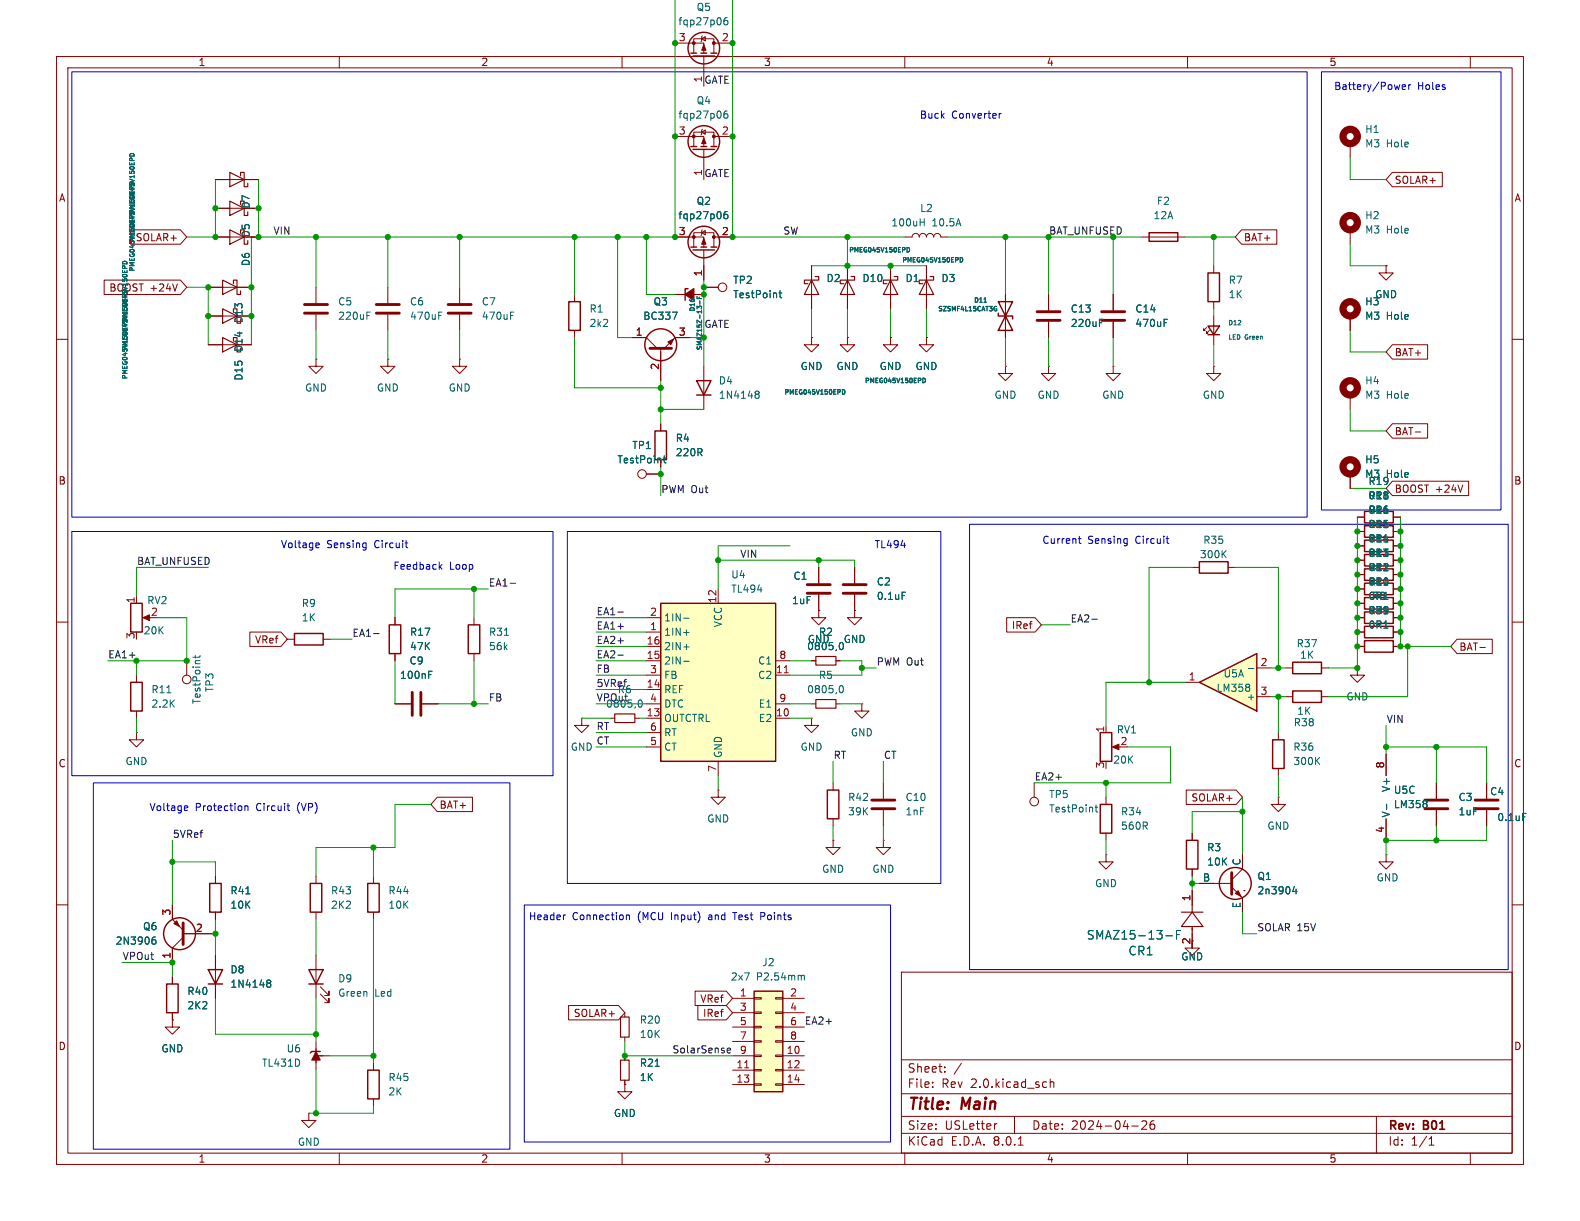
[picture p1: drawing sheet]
<svg xmlns="http://www.w3.org/2000/svg" width="279mm" height="216mm" viewBox="0 0 279 216" stroke-linecap="round" stroke-linejoin="round" font-family="sans-serif">
<g fill="none" stroke="#840000" stroke-width=".18">
<path d="M10 10h259.4v195.9h-259.4zM12 12h255.4v191.9h-255.4zM60 10v2M110 10v2M160 10v2M210 10v2M260 10v2M238.8 25.4v2.5M10 60h2M201.9 41.9h7.6M238.8 40.6v2.6M238.8 55.9v2.5"/>
<path d="M245.1 47v1.3h1.3l-1.3 1.2-1.3-1.2h1.3M245.1 47h.1M267.4 60h2M238.8 69.9v2.5M238.8 83.8v2.6M240 99.1h1.3M240 96.5h1.3M246.4 99.1h1.2M246.4 96.5h1.2M10 110h2M24.1 105.4v1.3M25.7 109.2h1"/>
<path d="M50.8 113h1.3M57.1 113h1.3M143.5 116.8h.8M144.8 108v1.2h1.2l-1.2 1.3-1.3-1.3h1.3M144.8 108h.1M144.8 100.3v2.8M144.8 105.2v2.8M147.8 116.8h.8M240 118.1v1.3h1.3l-1.3 1.3-1.2-1.3h1.2M240 118.1h.1M240 111.8h1.3M240 114.3h1.3"/>
<path d="M246.4 111.8h1.2M246.4 114.3h1.2M267.4 110h2M69.8 124.5h2.8M74.7 124.5h2.8M102.9 127v1.3h1.2l-1.2 1.2-1.3-1.2h1.3M102.9 127h.1M107.9 127h.8M112.3 127h.7M127 139.7v1.3h1.3l-1.3 1.2-1.3-1.2h1.3M127 139.7h.1M143.5 127v1.3h1.3l-1.3 1.2-1.3-1.2h1.3"/>
<path d="M143.5 127h.1M143.5 124.5h.8M147.3 138.4v1.3M147.8 124.5h.8M254 138.4v2.8M262.9 138.4v2.8M10 160h2M147.3 148.6v1.3h1.3l-1.3 1.2-1.3-1.2h1.3M147.3 148.6h.1M147.3 144.8v1.3M254 143.3v2.8M262.9 143.3v2.8"/>
<path d="M267.4 160h2M159.4 171.9h108v32h-108zM159.4 197.4h108M159.4 193.4h108M159.4 187.4h108M164.9 192.1v.2M164.9 191.4v.1M167.1 189.4v.2M167.1 188.7v.1M170 188l-1.3 1.9M176.3 198.7l-.3 .1M179.4 197.4v3"/>
<path d="M185.7 190.8v1.5M185.7 191.4l.2-.1 .4 .1 .1 .9M200.1 199.1h1.2M201.9 198.3l.6-.1 .2 .1 .1 .3-.9 1.1h.9M204.1 198.2a.59 .59 0 0 0-.7 .6v.6l.1 .2 .4 .1 .2-.2 .1-.5-.1-.2h-.5l-.2 .2M243.4 197.4v6.5M60 203.9v2M110 203.9v2M159.4 200.4h108M160 203.9v2M180.1 202.5h.8M210 203.9v2"/>
<path d="M252.7 202.5h.9M252.7 201.4l.4-.4v1.5M260 203.9v2"/>
</g>
<path d="M203.2 41.1h5.1v1.6h-5.1zM241.3 98h5.1v2.1h-5.1zM241.3 95.5h5.1v2h-5.1zM23.1 106.7h2v5.1h-2zM52.1 112h5v2h-5zM241.3 110.7h5.1v2.1h-5.1zM241.3 113.3h5.1v2h-5.1zM146.3 139.7h2v5.1h-2z" fill="none" stroke="#840000" stroke-width=".25"/>
<path d="M25.3 109.2l1.1-.5v1z" fill="#840000" stroke="#840000" stroke-width=".18"/>
<path d="M142.7 104.9h4.1M142.7 103.4h4.1M72.9 122.4v4.1M74.4 122.4v4.1M252 143h4M252 141.5h4M260.9 143h4M260.9 141.5h4" fill="none" stroke="#840000" stroke-width=".51"/>
<path d="M75.8 119.3h.4M75.8 118.7h.6M148.6 113.7h-.1M149.1 114.4l-.1 .4-.3 .1-.2-.1M244.7 111.1h.7M113 123.9l.2-.1a.68 .68 0 0 1 .4 .6 .68 .68 0 0 1-.4 .6l-.2-.1M148.5 121.4l.2-.2a.68 .68 0 0 1 .5 .7 .68 .68 0 0 1-.5 .6l-.2-.1M269.3 143.8h.6" fill="none" stroke="#006464" stroke-width=".18"/>
<g fill="none" stroke="#840000" stroke-width="1.3">
<circle cx="238.8" cy="24.1" r="1.27"/>
<circle cx="238.8" cy="39.4" r="1.27"/>
<circle cx="238.8" cy="54.6" r="1.27"/>
<circle cx="238.8" cy="68.6" r="1.27"/>
<circle cx="238.8" cy="82.5" r="1.27"/>
</g>
<path d="M144.3 116.1h3.5v1.5h-3.5zM108.7 126.2h3.6v1.6h-3.6zM144.3 123.7h3.5v1.5h-3.5z" fill="none" stroke="#840000" stroke-width=".2"/>
<path d="M116.8 106.7h20.4v27.9h-20.4z" fill="#ffffc2"/>
<g fill="none" stroke="#840000" stroke-width=".25">
<path d="M176.5 55.4v.5h2.6v.5M176.5 53.3h2.6l-2.6 5.1h2.6zM213.6 48.3h2v5h-2zM213.6 57.7h2l-1 1.5zM213.6 59.2h2M68.8 110.5h2.1v5.1h-2.1zM82.8 110.5h2v5.1h-2zM116.8 106.7h20.4v27.9h-20.4zM54.9 156.2h2v5.1h-2zM65 156.2h2.1v5.1h-2.1zM36.8 171.5h2.6l-1.3 2.5zM36.8 174h2.6"/>
<path d="M54.6 171.5h2.5l-1.2 2.5zM54.6 174h2.5M56.6 185.9h-1.5l-.2 .3M65 189.2h2.1v5.1h-2.1z"/>
</g>
<g fill="none" stroke="#840000" stroke-width=".18">
<path d="M160 41.9h1.3a.64 .64 0 0 1 .6-.6 .64 .64 0 0 1 .7 .6 .64 .64 0 0 1 .6-.6 .64 .64 0 0 1 .6 .6 .64 .64 0 0 1 .7-.6 .64 .64 0 0 1 .6 .6 .64 .64 0 0 1 .6-.6 .64 .64 0 0 1 .7 .6h1.2M163.8 47v7.6M177.8 52.1v7.6M185.4 52.1v2.8M185.4 56.9v2.8M196.8 52.1v2.8M196.8 56.9v2.8M213.4 57.9l-.5 .5v-.2v.2h.2M213.9 58.4l-.5 .5v-.2v.2h.2M214.6 47v1.3M214.6 53.3v1.3M214.6 55.9v5.1"/>
<path d="M69.8 109.2v1.3M69.8 115.6v1.2M83.8 109.2v1.3M83.8 115.6v1.2M114.3 111.8h2.5M114.3 119.4h2.5M114.3 116.8h2.5M114.3 114.3h2.5M114.3 109.2h2.5M127 104.1v2.6M137.2 119.4h2.5M137.2 116.8h2.5"/>
<path d="M114.3 127h2.5M114.3 121.9h2.5M114.3 124.5h2.5M114.3 132.1h2.5M114.3 129.5h2.5M127 134.6v2.6M137.2 127h2.5M137.2 124.5h2.5M55.9 154.9v1.3M66 154.9v1.3M210.8 157.5v2.5M245.1 151.1v1.3h1.3l-1.3 1.3-1.3-1.3h1.3"/>
<path d="M245.1 151.1h.1M38.1 168.9v7.6M55.9 161.3v1.3M55.9 168.9v7.6M56.6 175.8l1.6 1.5v-.8v.8h-.8M56.6 174.5l1.6 1.5v-.7v.7h-.8M66 161.3v1.3M210.8 165.1v2.5h-1.3l1.3 1.3 1.3-1.3h-1.3v-1.2M54.6 196.9v1.2h1.3l-1.3 1.3-1.3-1.3h1.3M54.6 196.9h.1M55.9 185.4v2.6M55.9 186.7h2.5"/>
<path d="M55.9 184.2v5M66 188v1.2M66 194.3v1.3"/>
</g>
<g fill="none" stroke="#006464" stroke-width=".18">
<path d="M162.7 39.3h.7M163.4 38.7v1.2M169.8 45.5a.4 .4 0 0 1 .5 .4 .4 .4 0 0 1-.5 .4M174 53.4h.5M176 54.2h.2M176.1 54.6h.2v.3l-.3 .1M194.4 57.1h.4M194.4 56.5h.6M205.9 57.1h.4M205.9 56.5h.6M89.2 112.3h.7M120.9 111.9h1"/>
<path d="M120.9 116.9h1M120.9 114.4h1M120.9 109.3h1M47.3 173.8h.1M47.3 173.4l.3-.1 .2 .1 .1 .2-.3 .2M47.4 173.8h.2M47.4 173.8l-.1 .1M47.6 173.8l.3 .3-.1 .3-.2 .2-.3-.1M206.2 165.5h1.1M208.1 165.3h.5M208.8 164.5h-.7v1.6"/>
</g>
<path d="M138.7 119h.7" fill="none" stroke="#a90000" stroke-width=".18"/>
<path d="M55.9 185.9l.7 1.6h-1.5z" fill="#840000" stroke="#840000" stroke-width=".18"/>
<path d="M183.4 56.6h4.1M183.4 55.1h4.1M194.8 56.6h4.1M194.8 55.1h4.1" fill="none" stroke="#840000" stroke-width=".51"/>
<path d="M163.8 49.5l1.3 2.6h-2.5zM164.5 48.9h.6v.6h-2.5v.7h.6M208.9 161.3h3.8M210.8 160v1.3M210.8 163.8v1.3M210.8 161.3l1.9 2.5h-3.8z" fill="none" stroke="#840000" stroke-width=".2"/>
<path d="M212.1 120.7l10.1-5.1v10.1z" fill="#ffffc2"/>
<g fill="none" stroke="#840000" stroke-width=".25">
<path d="M122.2 9.4h1M122.6 9.9h3.8M124 9.4h1M125.7 9.4h1M122.2 25.9h1M122.6 26.4h3.8M124 25.9h1M125.7 25.9h1M122.2 43.7h1M122.6 44.2h3.8M124 43.7h1M125.7 43.7h1"/>
<path d="M212.1 99.3h5.1v2h-5.1zM241.3 93h5.1v2h-5.1zM228.6 117.1h5.1v2h-5.1zM241.3 108.2h5.1v2h-5.1zM241.3 103.1h5.1v2.1h-5.1zM241.3 105.7h5.1v2h-5.1zM212.1 120.7l10.1-5.1v10.1zM225 130.8h2.1v5.1h-2.1zM228.6 122.2h5.1v2h-5.1zM37.1 156.2h2v5.1h-2zM209.8 148.6h2v5.1h-2zM29.5 174h2v5.1h-2z"/>
<circle cx="124.5" cy="8.5" r="2.79"/>
<circle cx="124.5" cy="25" r="2.79"/>
<circle cx="124.5" cy="42.8" r="2.79"/>
<circle cx="218.4" cy="156.2" r="2.82"/>
<circle cx="31.7" cy="165.1" r="2.82"/>
</g>
<g fill="none" stroke="#840000" stroke-width=".18">
<path d="M119.4 7.6h5.1v1.8M122.7 9.4v-2.5h3.5v2.5M124.1 6.9l.6-.4v.7zM124.2 6.4l-.1 .1v.7l-.1 .2M124.5 9.9v5.3M126.2 7.6h3.3M38.1 36.8h7.6M38.1 31.8h7.6M119.4 24.1h5.1v1.8M122.7 25.9v-2.5h3.5v2.5M124.1 23.4l.6-.4v.7zM124.2 22.9l-.1 .1v.7l-.1 .2"/>
<path d="M124.5 26.4v5.4M126.2 24.1h3.3M36.8 55.9h7.6M55.9 50.8v2.8M55.9 55.6v2.8M68.6 50.8v2.8M68.6 55.6v2.8M81.3 50.8v2.8M81.3 55.6v2.8M119.4 41.9h5.1v1.8M122.7 43.7v-2.6h3.5v2.6M124.1 41.1l.6-.3v.7z"/>
<path d="M124.2 40.6l-.1 .2v.7l-.1 .2M124.5 44.2v5.3M126.2 41.9h3.3M149.9 59.7v1.3h1.2l-1.2 1.2-1.3-1.2h1.3M149.9 59.7h.1M149.9 47v7.6M157.5 59.7v1.3h1.2l-1.2 1.2-1.3-1.2h1.3M157.5 59.7h.1M157.5 47v7.6M163.8 59.7v1.3h1.3l-1.3 1.2-1.2-1.2h1.2M163.8 59.7h.1M36.8 61h7.6"/>
<path d="M55.9 63.5v1.3h1.2l-1.2 1.2-1.3-1.2h1.3M55.9 63.5h.1M68.6 63.5v1.3h1.2l-1.2 1.2-1.3-1.2h1.3M68.6 63.5h.1M81.3 63.5v1.3h1.2l-1.2 1.2-1.3-1.2h1.3M81.3 63.5h.1M177.8 64.8v1.2h1.3l-1.3 1.3-1.3-1.3h1.3M177.8 64.8h.1M185.4 64.8v1.2h1.3l-1.3 1.3-1.3-1.3h1.3M185.4 64.8h.1M196.8 64.8v1.2h1.3l-1.3 1.3-1.2-1.3h1.2M196.8 64.8h.1"/>
<path d="M214.6 64.8v1.2h1.3l-1.3 1.3-1.2-1.3h1.2M214.6 64.8h.1M240 94h1.3M246.4 94h1.2M151.1 108v1.2h1.3l-1.3 1.3-1.2-1.3h1.2M151.1 108h.1M151.1 100.3v2.8M151.1 105.2v2.8M210.8 100.3h1.3M217.2 100.3h1.2M222.2 118.1h2.6M227.3 118.1h1.3"/>
<path d="M233.7 118.1h1.2M240 109.2h1.3M240 104.1h1.3M240 106.7h1.3M246.4 109.2h1.2M246.4 104.1h1.2M246.4 106.7h1.2M24.1 129.5v1.3h1.3l-1.3 1.3-1.2-1.3h1.2M24.1 129.5h.1M209.5 120.7h2.6M222.2 123.2h2.6M226.1 129.5v1.3"/>
<path d="M226.1 135.9v1.3M227.3 123.2h1.3M233.7 123.2h1.2M245.1 133.4v3.8M38.1 154.9v1.3M210.8 147.3v1.3M210.8 153.7v1.2M212.1 156.2h5.7M217.8 156.8l1.9 2v2.5M219.7 151.1v2.6l-1.9 1.9M220 157.5h.1M226.1 141v1.2h1.2l-1.2 1.3-1.3-1.3h1.3"/>
<path d="M226.1 141h.1M245.1 144.8v3.8M30.5 160v2.6l1.9 1.9M30.5 172.7v1.3M30.5 179.1v1.2M32.4 165.7l-1.9 1.9v2.6M32.4 165.1h5.7M38.1 161.3v1.3M110.5 179.1v.7M30.5 180.3v1.3h1.2l-1.2 1.3-1.3-1.3h1.3M30.5 180.3h.1M110.5 183.4v.8"/>
<path d="M110.5 186.7v.8M110.5 191v.8"/>
</g>
<g fill="none" stroke="#006464" stroke-width=".18">
<path d="M128.6 3.1l-.4 .1a.85 .85 0 0 0 0 1.2l.5-.1v-.5l-.2-.2-.4 .1-.1 .1M128.6 19.6l-.4 .1a.85 .85 0 0 0 0 1.2l.5-.1v-.4l-.2-.3-.4 .1-.1 .2M22.9 27.6a.4 .4 0 0 1 .4-.5 .4 .4 0 0 1 .4 .5M128.6 37.4l-.4 .1a.85 .85 0 0 0 0 1.2l.5-.1v-.5l-.2-.2-.4 .1-.1 .1M64.9 55.8h.4M64.9 55.2h.6M77.6 55.8h.4M77.6 55.2h.6M90.3 55.8h.4M90.3 55.2h.6M160.4 43.8a.4 .4 0 0 1 .5 .4 .4 .4 0 0 1-.5 .4M163.2 66.9a.4 .4 0 0 1 .4 .4 .4 .4 0 0 1-.4 .4"/>
<path d="M216.3 97.9l.5 .7M216.8 97.4l-.7 .7M159.5 104.7h.6M220.8 118.2h.9M244.7 106h.7M220.9 121.1v.3M220.9 121.6v.5M232.8 134.5l.6 .7M233.4 133.9l-.8 .8M43.5 158.1h.7M228.9 156.7l-.3 .9h.8M229.2 157.2v.9"/>
<path d="M245.2 142.2v1M252.3 141.7v.3M252.3 142.2v.5M27 166.2h.3l.3 .2-.1 .5h-.5M27.5 165.7l-.5 .1M115.9 188.5h.7"/>
</g>
<path d="M53.8 55.4h4.1M53.8 53.8h4.1M66.5 55.4h4.1M66.5 53.8h4.1M79.2 55.4h4.1M79.2 53.8h4.1M149.1 104.9h4.1M149.1 103.4h4.1M217.8 154.3v3.8M32.4 163.2v3.8" fill="none" stroke="#840000" stroke-width=".51"/>
<g fill="#840000" stroke="#840000" stroke-width=".18">
<path d="M218.4 158l.5-.5 .6 1z"/>
<path d="M30.7 163.3l.5-.5 .5 1z"/>
<path d="M124.5 7.9l.3 1h-.7z"/>
<path d="M124.5 24.4l.3 1h-.7z"/>
<path d="M124.5 42.2l.3 1h-.7z"/>
<circle cx="122.7" cy="7.6" r=".25"/>
<circle cx="126.2" cy="7.6" r=".25"/>
<circle cx="122.7" cy="24.1" r=".25"/>
<circle cx="126.2" cy="24.1" r=".25"/>
<circle cx="122.7" cy="41.9" r=".25"/>
<circle cx="126.2" cy="41.9" r=".25"/>
</g>
<path d="M40.6 35.6l2.6 1.2-2.6 1.3zM40.6 30.5l2.6 1.3-2.6 1.2zM42.5 36.2v-.6h.7v2.5h.6v-.6M42.5 31.1v-.6h.7v2.5h.6v-.6M39.4 54.6l2.5 1.3-2.5 1.3zM39.4 59.7l2.5 1.3-2.5 1.2zM149.9 49.5l1.2 2.6h-2.5zM150.5 48.9h.6v.6h-2.5v.7h.6M157.5 49.5l1.2 2.6h-2.5zM158.1 48.9h.6v.6h-2.5v.7h.6M109.7 179.8h1.6v3.6h-1.6zM109.7 187.5h1.6v3.5h-1.6z" fill="none" stroke="#840000" stroke-width=".2"/>
<path d="M133.3 175.3h5.1v17.7h-5.1z" fill="#ffffc2"/>
<g fill="none" stroke="#840000" stroke-width=".18">
<path d="M38.1 31.8h2.5M38.1 36.8h2.5M43.2 31.8h2.5M43.2 36.8h2.5M246.2 30.5h8.9v2.5h-8.9l-1.1-1.2zM18.4 49.5h13.5l1.1 1.3-1.1 1.3h-13.5zM23.1 40.6h8.8l1.1 1.3-1.1 1.3h-8.8zM31.4 50.2l-.5 1.3M36.8 50.8h7.6M36.8 55.9h2.6M38.1 41.9h7.6M41.9 55.9h2.5"/>
<path d="M101.6 52.1v1.2M101.6 58.4v1.3M111.8 59.7h2.5l1.9 1.9M119.4 41.9h2.5M119.4 52.1h5.1M121.9 59.7h-2.5l-1.9 1.9M124.5 50.8h2.5M124.5 47v2.5M127 41.9h2.5M143.5 59.7v1.3h1.3l-1.3 1.2-1.3-1.2h1.3M143.5 59.7h.1M143.5 47v7.6"/>
<path d="M149.9 59.7h.1M149.9 47v2.5M149.9 52.1v2.5M157.5 59.7h.1M157.5 47v2.5M157.5 52.1v2.5M163.8 59.7h.1M163.8 47v2.5M163.8 52.1v2.5M177.8 52.1v2.5M177.8 57.2v2.5M185.4 52.1v2.8"/>
<path d="M185.4 56.9v2.8M196.8 52.1v2.8M196.8 56.9v2.8M219.6 40.6h6.2v2.6h-6.2l-1.2-1.3zM238.8 55.9v2.5M245.1 47h.1M36.8 61h2.6M41.9 61h2.5M116.8 61.6v5.7M116.8 74.9v1.3M124.5 64.8v7.6M246.2 61h6.3v2.5h-6.3l-1.1-1.3z"/>
<path d="M246.2 74.9h6.3v2.6h-6.3l-1.1-1.3zM250.3 76.4h.9M114.3 83.8h2.5M238.8 83.8v2.6M240 91.4h1.3M240 99.1h1.3M240 96.5h1.3M240 94h1.3M246.2 85.1h13.5v2.5h-13.5l-1.1-1.2zM246.4 91.4h1.2M246.4 99.1h1.2M246.4 96.5h1.2"/>
<path d="M246.4 94h1.2M258.7 85.8l-.5 1.2M24.1 119.4v1.3M33 116.8v2.6M44.2 111.8h5.5l1.1 1.2-1.1 1.3h-5.5zM69.8 109.2v1.3M69.8 115.6v1.2M143.5 116.8h.8M144.8 108h.1M144.8 100.3v2.8M144.8 105.2v2.8M147.8 116.8h.8"/>
<path d="M151.1 108h.1M151.1 100.3v2.8M151.1 105.2v2.8M178 109.2h5l1.1 1.3-1.1 1.3h-5zM240 101.6h1.3M240 111.8h1.3M240 114.3h1.3M240 109.2h1.3M240 104.1h1.3M240 106.7h1.3M246.4 101.6h1.2M246.4 111.8h1.2"/>
<path d="M246.4 114.3h1.2M246.4 109.2h1.2M246.4 104.1h1.2M246.4 106.7h1.2M257.7 113h6.2v2.6h-6.2l-1.2-1.3zM261.7 114.5h1M24.1 125.7v1.3M69.8 124.5h2.8M74.7 124.5h2.8M152.4 124.5v1.2h1.3l-1.3 1.3-1.3-1.3h1.3M152.4 124.5h.1M156.2 138.4v2.8"/>
<path d="M182.9 138.4v2.6M195.6 128.3v1.2M197.1 132.1h1M209.8 139.7h8.8l1.1 1.3-1.1 1.2h-8.8zM245.1 133.4v3.8M254 138.4v2.8M262.9 138.4v2.8M38.1 154.9v1.3M77.3 141h6.2v2.5h-6.2l-1.1-1.3zM156.2 148.6v1.3h1.3l-1.3 1.2-1.3-1.2h1.3M156.2 148.6h.1M156.2 143.3v2.8"/>
<path d="M195.6 151.1v1.3h1.2l-1.2 1.3-1.3-1.3h1.3M195.6 151.1h.1M195.6 141v1.2M195.6 147.3v1.3M210.8 147.3v1.3M210.8 153.7v1.2M210.8 157.5v2.5M212.1 156.2h2.5M219.7 151.1v2.6M219.7 158.8v2.5M245.1 144.8v3.8M254 143.3v2.8"/>
<path d="M262.9 143.3v2.8M30.5 160v2.6M30.5 167.6v2.6M30.5 172.7v1.3M30.5 179.1v1.2M32.4 165.1h5.7M38.1 161.3v1.3M38.1 168.9v2.6M38.1 174v2.5M100.5 177.8h8.9l1.1 1.3-1.1 1.2h-8.9zM122.9 175.3h5.5l1.1 1.2-1.1 1.3h-5.5zM123.4 177.8h5l1.1 1.3-1.1 1.2h-5z"/>
<path d="M129.5 176.5h3.8M129.5 179.1h3.8M133.3 178.9h1.3v.3h-1.3zM133.3 176.4h1.3v.3h-1.3zM137.2 178.9h1.2v.3h-1.2zM137.2 176.4h1.2v.3h-1.2zM138.4 176.5h3.8M138.4 179.1h3.8M210.8 165.1v2.5M30.5 180.3h.1M110.5 191.8v1.2h1.3l-1.3 1.3-1.3-1.3h1.3M110.5 191.8h.1"/>
<path d="M110.5 186.7v.8M110.5 191v.8M129.5 186.7h3.8M129.5 189.2h3.8M129.5 191.8h3.8M129.5 181.6h3.8M129.5 184.2h3.8M133.3 191.6h1.3v.3h-1.3zM133.3 189.1h1.3v.3h-1.3zM133.3 186.6h1.3v.2h-1.3zM133.3 184h1.3v.3h-1.3zM133.3 181.5h1.3v.2h-1.3z"/>
<path d="M137.2 191.6h1.2v.3h-1.2zM137.2 189.1h1.2v.3h-1.2zM137.2 186.6h1.2v.2h-1.2zM137.2 184h1.2v.3h-1.2zM137.2 181.5h1.2v.2h-1.2zM138.4 186.7h3.8M138.4 189.2h3.8M138.4 191.8h3.8M138.4 181.6h3.8M138.4 184.2h3.8"/>
<circle cx="127.8" cy="50.8" r=".76"/>
<circle cx="113.5" cy="83.8" r=".76"/>
<circle cx="33" cy="120.1" r=".76"/>
<circle cx="182.9" cy="141.7" r=".76"/>
</g>
<g fill="none" stroke="#840000" stroke-width=".25">
<path d="M100.6 53.3h2v5.1h-2zM121.7 51.1h-.5v2M115.8 76.2h2.1v5.1h-2.1zM123.2 67.3h2.5l-1.2 2.6zM123.2 69.9h2.5M241.3 90.4h5.1v2.1h-5.1zM241.3 100.6h5.1v2h-5.1zM23.1 120.7h2v5h-2zM194.6 129.5h2v5.1h-2zM194.6 142.2h2v5.1h-2zM133.3 175.3h5.1v17.7h-5.1z"/>
<circle cx="116.8" cy="61" r="2.82"/>
</g>
<path d="M131.7 188.8h.7" fill="none" stroke="#a90000" stroke-width=".18"/>
<g fill="none" stroke="#006464" stroke-width=".18">
<path d="M22.9 27.6a.4 .4 0 0 1 .4-.5 .4 .4 0 0 1 .4 .5M128.6 37.4l-.4 .1a.85 .85 0 0 0 0 1.2l.5-.1v-.5l-.2-.2-.4 .1-.1 .1M21.7 46.7a.4 .4 0 0 1 .4-.5 .4 .4 0 0 1 .4 .5M118.9 55.2h.8l-.5 1.3M123.3 52.4v.4h.8M123.6 52.5v.3M123.8 53.2v.6M137.8 51.8h.4M137.9 51.4v1.1l.3 .1M160.4 43.8a.4 .4 0 0 1 .5 .4 .4 .4 0 0 1-.5 .4M169.8 45.5a.4 .4 0 0 1 .5 .4 .4 .4 0 0 1-.5 .4M174 53.4h.5"/>
<path d="M176 54.2h.2M176.1 54.6h.2v.3l-.3 .1M194.4 57.1h.4M194.4 56.5h.6M205.9 57.1h.4M205.9 56.5h.6M133.6 69.6l.2 .1M133.6 69.2h.4l.2 .1v.2l-.2 .2M133.8 69.7h.2M133.8 69.7l-.2 .1M134 69.7l.2 .2v.4l-.2 .1h-.4M149 68.9a.4 .4 0 0 1 .4 .4 .4 .4 0 0 1-.4 .4"/>
<path d="M163.2 66.9a.4 .4 0 0 1 .4 .4 .4 .4 0 0 1-.4 .4M117.3 81h.5M117.5 80.6v1.1l.3 .2M34.5 115.9v.5M35.4 115.9l-.2 .3h-1.1M75.8 119.3h.4M75.8 118.7h.6M148.6 113.7h-.1M149.1 114.4l-.1 .4-.3 .1-.2-.1M159.5 104.7h.6M244.7 111.1h.7M244.7 106h.7"/>
<path d="M29.5 122.5h.7M43.5 158.1h.7M193.6 142.7h.5M193.8 142.3v1.1l.3 .2M228.9 156.7l-.3 .9h.8M229.2 157.2v.9M245.2 142.2v1M252.3 141.7v.3M252.3 142.2v.5M269.3 143.8h.6M27 166.2h.3l.3 .2-.1 .5h-.5M27.5 165.7l-.5 .1"/>
<path d="M47.3 173.8h.1M47.3 173.4l.3-.1 .2 .1 .1 .2-.3 .2M47.4 173.8h.2M47.4 173.8l-.1 .1M47.6 173.8l.3 .3-.1 .3-.2 .2-.3-.1M141.8 172.5h.4v.8M206.2 165.5h1.1M208.1 165.3h.5M208.8 164.5h-.7v1.6M115.9 188.5h.7"/>
</g>
<path d="M114.9 61.6h3.8M154.2 143h4M154.2 141.5h4" fill="none" stroke="#840000" stroke-width=".51"/>
<g fill="#840000" stroke="#840000" stroke-width=".18">
<path d="M118.1 60.5l1-.6-.5 1.1z"/>
<path d="M196.7 132.1l1.2-.5v1z"/>
</g>
<path d="M39.4 49.5l2.5 1.3-2.5 1.3zM40.6 40.6l2.6 1.3-2.6 1.3zM41.3 50.2v-.7h.6v2.6h.6v-.7M42.5 41.3v-.7h.7v2.6h.6v-.7M143.5 49.5l1.3 2.6h-2.6zM144.1 48.9h.7v.6h-2.6v.7h.7" fill="none" stroke="#840000" stroke-width=".2"/>
<path d="M121.2 52.1l1.5-1v2z" fill="#840000" stroke="#840000" stroke-width=".25"/>
<path d="M66.1 112h.9M90.2 103.1h1M109.3 108.2h.9M109.3 115.8h.9M193.1 109.5h.9M128.6 185.8l.6-.2-.1-.2-.3-.1-.2 .2 .1 .6h.4" fill="none" stroke="#0f0f0f" stroke-width=".18"/>
<g fill="none" stroke="#0000c2" stroke-width=".18">
<path d="M12.7 12.7h218.4v78.7h-218.4zM233.7 12.7h31.7v77.5h-31.7zM248 15.4l.6-.1-.1-.3h-.4l-.1 .2v.6h.5M249.1 15v.8M249.5 15l-.4 .2M176.7 20.1v.8M177.1 20.1l-.4 .2M12.7 94h85.1v43.2h-85.1zM56 96l.4 .1 .1 .2-.7 .1M56.4 96.8h-.4M64.6 96l.1 .1M64.7 96v1l-.1 .2"/>
<path d="M64.7 96.8h-.1M71.6 96h.5M71.9 96.8h.2M78.2 99.8l-.5 .5M100.3 94h66.1v62.2h-66.1zM171.4 92.7h95.3v78.8h-95.3zM190.7 95.2h.5M190.9 94.8v1.1l.3 .2M199.2 95.2l.1 .1M199.3 95.2v1.1l-.1 .2M199.3 96l-.1 .1M206.2 95.2h.5"/>
<path d="M206.5 96l.2 .1M77.8 100.2l.4 .5M16.5 138.4h73.7v64.8h-73.7zM32.8 142.5h.3l.1 .3-.6 .1M33.1 143.3h-.3M43.3 142.6l.2-.1h.3l.1 .8M43.3 142.5v.8M50.7 142.5h.5M51 143.3h.2M92.7 160h64.8v41.9h-64.8zM100 161.8h-.2M110.8 161.9l.1-.1h.3l.1 .8"/>
<path d="M110.8 161.8v.8M129.6 161.4h.7M134.5 162h.5M135 161.4h-.5v1.2"/>
</g>
<g fill="none" stroke="#009600" stroke-width=".18">
<path d="M119.4 -.1v42h-75v19.1M129.5 -.1v42h30.5M38.1 31.8v10.1h-5.1M45.7 31.8v10.1M238.8 27.9v3.9h6.3M33 50.8h3.8v10.2M55.9 41.9v8.9M55.9 58.4v5.1M68.6 41.9v8.9M68.6 58.4v5.1M81.3 41.9v8.9M81.3 58.4v5.1"/>
<path d="M101.6 41.9v10.2M101.6 59.7v8.9h15.2M109.2 41.9v17.8h2.6M114.3 41.9v10.2h5.1M121.9 59.7h2.6M124.5 49.5v15.3M143.5 47h20.3M143.5 54.6v5.1M149.9 41.9v5.1M149.9 54.6v5.1M157.5 54.6v5.1M163.8 54.6v5.1"/>
<path d="M167.6 41.9h34.3M177.8 41.9v10.2M177.8 59.7v5.1M185.4 41.9v10.2M185.4 59.7v5.1M196.8 41.9v10.2M196.8 59.7v5.1M209.5 41.9h8.9M214.6 41.9v5.1M214.6 54.6v1.3M238.8 43.2v3.8h6.3M238.8 58.4v3.8h6.3"/>
<path d="M116.8 67.3v7.6M116.8 72.4h7.7M214.6 61v3.8M238.8 72.4v3.8h6.3M116.8 82.6v5M127 99.1h24.1v1.2M139.7 96.5h-12.7v7.6M144.8 99.1v1.2M238.8 86.4h6.3M240 91.4v26.7h-5.1M247.6 91.4v22.9h8.9M24.1 116.8v2.6"/>
<path d="M27.9 109.2h5.1v7.6h-14M36.8 100.3h-12.7v5.1M58.4 113h3.8M69.8 116.8v7.7M83.8 104.1v5.1M83.8 116.8v7.7M86.4 104.1h-16.6v5.1M105.4 116.8h8.9M105.4 114.3h8.9M105.4 111.8h8.9M105.4 119.4h8.9M105.4 109.2h8.9"/>
<path d="M139.7 116.8h3.8M148.6 116.8h3.8v2.6h-12.7M152.4 118.1h2.5M184.1 110.5h5.1M210.8 100.3h-7.6v20.4M218.4 100.3h7.7v17.8M224.8 118.1h2.5M248.9 114.3v8.9h-14M24.1 127v2.5M77.5 124.5h8.9M102.9 127h5M105.4 124.5h8.9"/>
<path d="M105.4 132.1h8.9M105.4 121.9h8.9M105.4 129.5h8.9M113 127h1.3M127 137.2v2.5M139.7 124.5h3.8M139.7 127h3.8M147.3 134.6v3.8M148.6 124.5h3.8M156.2 134.6v3.8M195.6 138.4v2.6M199.4 132.1h7.6v6.3h-24.1"/>
<path d="M209.5 120.7h-13.9v7.6M224.8 123.2h2.5M226.1 123.2v6.3M226.1 137.2v3.8M245.1 128.3v5.1M245.1 132.1h17.8v6.3M254 132.1v6.3M30.5 152.4h7.6v2.5M30.5 148.6v11.4M66 149.9v5M76.2 142.2h-6.4v7.7h-13.9v5M147.3 146.1v2.5"/>
<path d="M156.2 146.1v2.5M195.6 148.6v2.5M210.8 154.9v2.6M210.8 156.2h1.3M219.7 141v10.1M219.7 143.5h-8.9v3.8M254 146.1v2.5M262.9 146.1v2.5h-17.8v2.5M21.6 170.2h8.9v2.5M38.1 162.6v6.3M38.1 176.5v6.4h17.8M55.9 162.6v6.3"/>
<path d="M55.9 176.5v7.7M66 162.6v25.4M219.7 161.3v3.8h2.5M55.9 189.2v7.7M58.4 186.7h7.6M66 195.6v1.3h-11.4M110.5 184.2v2.5h19"/>
</g>
<g fill="#009600" stroke="#009600" stroke-width=".18">
<circle cx="247.6" cy="106.7" r=".46"/>
<circle cx="247.6" cy="111.8" r=".46"/>
<circle cx="247.6" cy="109.2" r=".46"/>
<circle cx="247.6" cy="104.1" r=".46"/>
<circle cx="247.6" cy="114.3" r=".46"/>
<circle cx="248.9" cy="114.3" r=".46"/>
<circle cx="214.6" cy="41.9" r=".46"/>
<circle cx="240" cy="114.3" r=".46"/>
<circle cx="240" cy="109.2" r=".46"/>
<circle cx="240" cy="111.8" r=".46"/>
<circle cx="240" cy="106.7" r=".46"/>
<circle cx="240" cy="118.1" r=".46"/>
<circle cx="152.4" cy="118.1" r=".46"/>
<circle cx="226.1" cy="118.1" r=".46"/>
<circle cx="177.8" cy="41.9" r=".46"/>
<circle cx="203.2" cy="120.7" r=".46"/>
<circle cx="219.7" cy="143.5" r=".46"/>
<circle cx="226.1" cy="123.2" r=".46"/>
<circle cx="210.8" cy="156.2" r=".46"/>
<circle cx="195.6" cy="138.4" r=".46"/>
<circle cx="247.6" cy="96.5" r=".46"/>
<circle cx="247.6" cy="101.6" r=".46"/>
<circle cx="247.6" cy="99.1" r=".46"/>
<circle cx="240" cy="96.5" r=".46"/>
<circle cx="240" cy="94" r=".46"/>
<circle cx="240" cy="99.1" r=".46"/>
<circle cx="247.6" cy="94" r=".46"/>
<circle cx="240" cy="101.6" r=".46"/>
<circle cx="240" cy="104.1" r=".46"/>
<circle cx="245.1" cy="148.6" r=".46"/>
<circle cx="254" cy="148.6" r=".46"/>
<circle cx="254" cy="132.1" r=".46"/>
<circle cx="245.1" cy="132.1" r=".46"/>
<circle cx="119.4" cy="24.1" r=".46"/>
<circle cx="129.5" cy="24.1" r=".46"/>
<circle cx="129.5" cy="7.6" r=".46"/>
<circle cx="149.9" cy="47" r=".46"/>
<circle cx="157.5" cy="47" r=".46"/>
<circle cx="149.9" cy="41.9" r=".46"/>
<circle cx="114.3" cy="41.9" r=".46"/>
<circle cx="119.4" cy="41.9" r=".46"/>
<circle cx="129.5" cy="41.9" r=".46"/>
<circle cx="124.5" cy="50.8" r=".46"/>
<circle cx="124.5" cy="59.7" r=".46"/>
<circle cx="124.5" cy="52.1" r=".46"/>
<circle cx="119.4" cy="7.6" r=".46"/>
<circle cx="101.6" cy="41.9" r=".46"/>
<circle cx="109.2" cy="41.9" r=".46"/>
<circle cx="44.4" cy="55.9" r=".46"/>
<circle cx="30.5" cy="170.2" r=".46"/>
<circle cx="30.5" cy="152.4" r=".46"/>
<circle cx="38.1" cy="165.1" r=".46"/>
<circle cx="66" cy="149.9" r=".46"/>
<circle cx="36.8" cy="55.9" r=".46"/>
<circle cx="36.8" cy="50.8" r=".46"/>
<circle cx="44.4" cy="50.8" r=".46"/>
<circle cx="68.6" cy="41.9" r=".46"/>
<circle cx="81.3" cy="41.9" r=".46"/>
<circle cx="38.1" cy="36.8" r=".46"/>
<circle cx="38.1" cy="41.9" r=".46"/>
<circle cx="45.7" cy="36.8" r=".46"/>
<circle cx="55.9" cy="41.9" r=".46"/>
<circle cx="45.7" cy="41.9" r=".46"/>
<circle cx="127" cy="99.1" r=".46"/>
<circle cx="33" cy="116.8" r=".46"/>
<circle cx="83.8" cy="104.1" r=".46"/>
<circle cx="83.8" cy="124.5" r=".46"/>
<circle cx="24.1" cy="116.8" r=".46"/>
<circle cx="144.8" cy="99.1" r=".46"/>
<circle cx="116.8" cy="83.8" r=".46"/>
<circle cx="116.8" cy="72.4" r=".46"/>
<circle cx="116.8" cy="68.6" r=".46"/>
<circle cx="55.9" cy="182.9" r=".46"/>
<circle cx="55.9" cy="196.9" r=".46"/>
<circle cx="66" cy="186.7" r=".46"/>
<circle cx="110.5" cy="186.7" r=".46"/>
</g>
<g font-size="2.8" fill="#840000">
<text x="160.4" y="196.8">Title:</text>
<text x="170.1" y="196.8">Main</text>
</g>
<g font-size="2.1" fill="#006464">
<text x="192.1" y="166.3">SMAZ15-13-F</text>
<text x="199.4" y="169.1">CR1</text>
</g>
<g font-size="2.1" fill="#840000">
<text x="160.4" y="189.9">Sheet:</text>
<text x="160.4" y="192.6">File:</text>
<text x="166.5" y="192.6">Rev</text>
<text x="171.7" y="192.6">2.0.kicad_sch</text>
<text x="160.4" y="202.8">KiCad</text>
<text x="160.4" y="200">Size:</text>
<text x="167.1" y="200">USLetter</text>
<text x="168.1" y="202.8">E.D.A.</text>
<text x="175.7" y="202.8">8.0.1</text>
<text x="182.4" y="200">Date:</text>
<text x="189.4" y="200">2024-04-26</text>
<text x="245.4" y="200.2">Rev:</text>
<text x="245.4" y="202.8">Id:</text>
<text x="249.5" y="202.8">1/1</text>
<text x="251.8" y="200.2">B01</text>
</g>
<g font-size="1.8" fill="#006464">
<text x="119.9" y="4.7">fqp27p06</text>
<text x="123.1" y="2.1">Q5</text>
<text x="119.9" y="21.2">fqp27p06</text>
<text x="123.1" y="18.6">Q4</text>
<text x="241.3" y="23.7">H1</text>
<text x="241.3" y="26.3">M3</text>
<text x="245.1" y="26.3">Hole</text>
<text x="44.4" y="37" transform="rotate(-90 44.4 37)">D7</text>
<text x="119.9" y="39">fqp27p06</text>
<text x="123.1" y="36.4">Q2</text>
<text x="157.5" y="40.2">100uH</text>
<text x="162.6" y="37.7">L2</text>
<text x="164.8" y="40.2">10.5A</text>
<text x="203.9" y="39">12A</text>
<text x="204.5" y="36.4">F2</text>
<text x="241.3" y="39">H2</text>
<text x="241.3" y="41.5">M3</text>
<text x="245.1" y="41.5">Hole</text>
<text x="44.4" y="47.1" transform="rotate(-90 44.4 47.1)">D6</text>
<text x="44.4" y="42.1" transform="rotate(-90 44.4 42.1)">D5</text>
<text x="19.2" y="51.8">BOOST +24V</text>
<text x="129.5" y="50.4">TP2</text>
<text x="129.5" y="52.9">TestPoint</text>
<text x="146.1" y="50.1">D2</text>
<text x="152.4" y="50.1">D10</text>
<text x="160" y="50.1">D1</text>
<text x="166.4" y="50.1">D3</text>
<text x="217.2" y="50.4">R7</text>
<text x="217.2" y="52.9">1K</text>
<text x="243.1" y="52.9">GND</text>
<text x="43.1" y="57.2" transform="rotate(-90 43.1 57.2)">D13</text>
<text x="59.7" y="54.2">C5</text>
<text x="59.7" y="56.7">220uF</text>
<text x="72.4" y="54.2">C6</text>
<text x="72.4" y="56.7">470uF</text>
<text x="85.1" y="54.2">C7</text>
<text x="85.1" y="56.7">470uF</text>
<text x="104.1" y="55.5">R1</text>
<text x="104.1" y="58">2k2</text>
<text x="113.7" y="56.7">BC337</text>
<text x="115.5" y="54.2">Q3</text>
<text x="124.5" y="58.1">GATE</text>
<text x="189.2" y="58">220uF</text>
<text x="189.2" y="55.5">C13</text>
<text x="200.7" y="58">470uF</text>
<text x="200.7" y="55.5">C14</text>
<text x="241.3" y="54.2">H3</text>
<text x="241.3" y="56.7">M3</text>
<text x="245.1" y="56.7">Hole</text>
<text x="43.1" y="62.3" transform="rotate(-90 43.1 62.3)">D14</text>
<text x="141.5" y="65.6">GND</text>
<text x="147.8" y="65.6">GND</text>
<text x="155.4" y="65.6">GND</text>
<text x="161.8" y="65.6">GND</text>
<text x="43.1" y="67.4" transform="rotate(-90 43.1 67.4)">D15</text>
<text x="53.8" y="69.4">GND</text>
<text x="66.5" y="69.4">GND</text>
<text x="79.2" y="69.4">GND</text>
<text x="127" y="68.2">D4</text>
<text x="127" y="70.7">1N4148</text>
<text x="175.8" y="70.7">GND</text>
<text x="183.4" y="70.7">GND</text>
<text x="194.8" y="70.7">GND</text>
<text x="212.6" y="70.7">GND</text>
<text x="241.3" y="68.2">H4</text>
<text x="241.3" y="70.7">M3</text>
<text x="245.1" y="70.7">Hole</text>
<text x="111.7" y="79.6">TP1</text>
<text x="119.4" y="78.3">R4</text>
<text x="119.4" y="80.9">220R</text>
<text x="241.3" y="82.1">H5</text>
<text x="241.3" y="84.7">M3</text>
<text x="241.9" y="88.5">R18</text>
<text x="241.9" y="86">R19</text>
<text x="241.9" y="88.5">0R1</text>
<text x="245.1" y="84.7">Hole</text>
<text x="241.9" y="93.6">R15</text>
<text x="241.9" y="91">R16</text>
<text x="241.9" y="93.6">0R1</text>
<text x="241.9" y="91">0R1</text>
<text x="212.1" y="98.9">300K</text>
<text x="212.7" y="96.4">R35</text>
<text x="241.9" y="96.1">0R1</text>
<text x="241.9" y="98.7">R13</text>
<text x="241.9" y="101.2">0R1</text>
<text x="241.9" y="101.2">R12</text>
<text x="241.9" y="96.1">R14</text>
<text x="241.9" y="98.7">0R1</text>
<text x="25.9" y="107">RV2</text>
<text x="53.3" y="107.5">R9</text>
<text x="129.2" y="102.5">U4</text>
<text x="129.2" y="105">TL494</text>
<text x="140" y="107">1uF</text>
<text x="140.2" y="102.7">C1</text>
<text x="154.9" y="103.7">C2</text>
<text x="154.9" y="106.3">0.1uF</text>
<text x="241.9" y="103.7">R10</text>
<text x="241.9" y="103.7">0R1</text>
<text x="242.5" y="106.3">R8</text>
<text x="25.3" y="112.4">20K</text>
<text x="53.3" y="110.1">1K</text>
<text x="72.4" y="112.6">R17</text>
<text x="86.4" y="112.6">R31</text>
<text x="117.3" y="112.6">1IN+</text>
<text x="117.3" y="110.1">1IN-</text>
<text x="127.9" y="111" transform="rotate(-90 127.9 111)">VCC</text>
<text x="142.7" y="113.9">GND</text>
<text x="144.7" y="112.6">R2</text>
<text x="149.1" y="113.9">GND</text>
<text x="241.9" y="108.8">0R1</text>
<text x="241.9" y="108.8">R39</text>
<text x="241.9" y="111.4">0R1</text>
<text x="72.3" y="117.7">C9</text>
<text x="72.4" y="115.2">47K</text>
<text x="86.4" y="115.2">56k</text>
<text x="117.3" y="117.7">2IN-</text>
<text x="117.3" y="115.2">2IN+</text>
<text x="134" y="117.7">C1</text>
<text x="142.6" y="115.2">0805,0</text>
<text x="216.3" y="120">U5A</text>
<text x="229.2" y="114.7">R37</text>
<text x="229.8" y="116.7">1K</text>
<text x="26.7" y="122.8">R11</text>
<text x="26.7" y="125.3">2.2K</text>
<text x="35.7" y="124.6" transform="rotate(-90 35.7 124.6)">TestPoint</text>
<text x="37.9" y="122.5" transform="rotate(-90 37.9 122.5)">TP3</text>
<text x="70.6" y="120.2">100nF</text>
<text x="107.1" y="125.3">0805,0</text>
<text x="117.3" y="122.8">REF</text>
<text x="117.3" y="120.2">FB</text>
<text x="117.3" y="125.3">DTC</text>
<text x="134" y="120.2">C2</text>
<text x="134.1" y="125.3">E1</text>
<text x="142.6" y="122.8">0805,0</text>
<text x="144.7" y="120.2">R5</text>
<text x="215" y="122.5">LM358</text>
<text x="220.3" y="124.1">+</text>
<text x="238" y="124.1">GND</text>
<text x="117.3" y="127.9">OUTCTRL</text>
<text x="117.3" y="130.4">RT</text>
<text x="134.1" y="127.9">E2</text>
<text x="150.4" y="130.4">GND</text>
<text x="197.4" y="129.9">RV1</text>
<text x="228.7" y="128.6">R38</text>
<text x="229.3" y="126.6">1K</text>
<text x="22.1" y="135.5">GND</text>
<text x="100.8" y="132.9">GND</text>
<text x="117.3" y="132.9">CT</text>
<text x="127.9" y="134.1" transform="rotate(-90 127.9 134.1)">GND</text>
<text x="141.5" y="132.9">GND</text>
<text x="196.8" y="135.2">20K</text>
<text x="228.6" y="135.5">300K</text>
<text x="228.6" y="132.9">R36</text>
<text x="149.9" y="141.8">R42</text>
<text x="160" y="141.8">C10</text>
<text x="185.4" y="141.3">TP5</text>
<text x="185.4" y="143.9">TestPoint</text>
<text x="246" y="140.2" transform="rotate(-90 246 140.2)">V+</text>
<text x="246.4" y="140.6">U5C</text>
<text x="246.4" y="143.1">LM358</text>
<text x="257.8" y="141.8">C3</text>
<text x="263.4" y="140.8">C4</text>
<text x="125" y="145.6">GND</text>
<text x="149.9" y="144.4">39K</text>
<text x="160" y="144.4">1nF</text>
<text x="198.1" y="146.9">560R</text>
<text x="198.1" y="144.4">R34</text>
<text x="224" y="146.9">GND</text>
<text x="246" y="144.7" transform="rotate(-90 246 144.7)">V-</text>
<text x="257.8" y="144.4">1uF</text>
<text x="264.7" y="145.4">0.1uF</text>
<text x="145.3" y="154.5">GND</text>
<text x="154.2" y="154.5">GND</text>
<text x="212.6" y="156">B</text>
<text x="213.4" y="150.7">R3</text>
<text x="213.4" y="153.3">10K</text>
<text x="219.5" y="153.1" transform="rotate(-90 219.5 153.1)">C</text>
<text x="222.3" y="155.8">Q1</text>
<text x="40.6" y="158.3">R41</text>
<text x="40.6" y="160.9">10K</text>
<text x="58.4" y="158.3">R43</text>
<text x="58.4" y="160.9">2K2</text>
<text x="68.6" y="158.3">R44</text>
<text x="68.6" y="160.9">10K</text>
<text x="193.5" y="157.1">GND</text>
<text x="219.5" y="160.7" transform="rotate(-90 219.5 160.7)">E</text>
<text x="222.3" y="158.3">2n3904</text>
<text x="243.3" y="156.1">GND</text>
<text x="20.3" y="167.2">2N3906</text>
<text x="25.2" y="164.7">Q6</text>
<text x="40.6" y="172.3">D8</text>
<text x="59.7" y="173.9">D9</text>
<text x="129.1" y="173.6">2x7</text>
<text x="133.8" y="173.6">P2.54mm</text>
<text x="134.7" y="171">J2</text>
<text x="208.8" y="170">GND</text>
<text x="33" y="176.1">R40</text>
<text x="33" y="178.7">2K2</text>
<text x="40.6" y="174.9">1N4148</text>
<text x="59.7" y="176.4">Green</text>
<text x="66.3" y="176.4">Led</text>
<text x="113" y="181.2">R20</text>
<text x="113" y="183.7">10K</text>
<text x="28.4" y="186.3">GND</text>
<text x="46.2" y="188.8">TL431D</text>
<text x="50.6" y="186.3">U6</text>
<text x="68.6" y="191.4">R45</text>
<text x="113" y="191.4">1K</text>
<text x="113" y="188.8">R21</text>
<text x="68.6" y="193.9">2K</text>
<text x="108.5" y="197.7">GND</text>
<text x="52.6" y="202.8">GND</text>
</g>
<g font-size="1.8" fill="#840000">
<text x="35" y="11.9">1</text>
<text x="85" y="11.9">2</text>
<text x="135" y="11.9">3</text>
<text x="185" y="11.9">4</text>
<text x="235" y="11.9">5</text>
<text x="10.3" y="35.9">A</text>
<text x="246.5" y="32.7">SOLAR+</text>
<text x="267.7" y="35.9">A</text>
<text x="23.9" y="42.9">SOLAR+</text>
<text x="219.9" y="42.9">BAT+</text>
<text x="246.5" y="63.2">BAT+</text>
<text x="246.5" y="77.2">BAT-</text>
<text x="109.1" y="82.1">TestPoint</text>
<text x="10.3" y="85.9">B</text>
<text x="246.5" y="87.3">BOOST +24V</text>
<text x="267.7" y="85.9">B</text>
<text x="45" y="114">VRef</text>
<text x="178.8" y="111.4">IRef</text>
<text x="258" y="115.3">BAT-</text>
<text x="10.3" y="135.9">C</text>
<text x="267.7" y="135.9">C</text>
<text x="77.6" y="143.2">BAT+</text>
<text x="210.6" y="141.9">SOLAR+</text>
<text x="123.7" y="177.5">VRef</text>
<text x="10.3" y="185.9">D</text>
<text x="101.4" y="180">SOLAR+</text>
<text x="124.2" y="180">IRef</text>
<text x="267.7" y="185.9">D</text>
<text x="35" y="205.8">1</text>
<text x="85" y="205.8">2</text>
<text x="135" y="205.8">3</text>
<text x="185" y="205.8">4</text>
<text x="235" y="205.8">5</text>
</g>
<g font-size="1.8" fill="#a90000">
<text x="119.9" y="7.4">3</text>
<text x="127.6" y="7.4">2</text>
<text x="119.9" y="23.9">3</text>
<text x="127.6" y="23.9">2</text>
<text x="119.9" y="41.7">3</text>
<text x="127.6" y="41.7">2</text>
<text x="124.2" y="49" transform="rotate(-90 124.2 49)">1</text>
<text x="112.3" y="59.4">1</text>
<text x="119.9" y="59.4">3</text>
<text x="116.6" y="65.5" transform="rotate(-90 116.6 65.5)">2</text>
<text x="23.9" y="106.8" transform="rotate(-90 23.9 106.8)">1</text>
<text x="126.7" y="106.7" transform="rotate(-90 126.7 106.7)">12</text>
<text x="23.9" y="113.1" transform="rotate(-90 23.9 113.1)">3</text>
<text x="26.6" y="109">2</text>
<text x="114.9" y="111.5">1</text>
<text x="114.9" y="109">2</text>
<text x="114.3" y="116.6">15</text>
<text x="114.3" y="114">16</text>
<text x="114.9" y="119.1">3</text>
<text x="137.1" y="119.1">11</text>
<text x="137.7" y="116.6">8</text>
<text x="222.8" y="117.9">2</text>
<text x="114.3" y="121.7">14</text>
<text x="114.9" y="124.2">4</text>
<text x="137.7" y="124.2">9</text>
<text x="210.1" y="120.4">1</text>
<text x="222.8" y="122.9">3</text>
<text x="114.3" y="126.7">13</text>
<text x="114.9" y="131.8">5</text>
<text x="114.9" y="129.3">6</text>
<text x="137.1" y="126.7">10</text>
<text x="195.3" y="129.6" transform="rotate(-90 195.3 129.6)">1</text>
<text x="198" y="131.8">2</text>
<text x="126.7" y="136.6" transform="rotate(-90 126.7 136.6)">7</text>
<text x="195.3" y="136" transform="rotate(-90 195.3 136)">3</text>
<text x="244.9" y="136" transform="rotate(-90 244.9 136)">8</text>
<text x="244.9" y="147.4" transform="rotate(-90 244.9 147.4)">4</text>
<text x="30.2" y="162" transform="rotate(-90 30.2 162)">3</text>
<text x="210.6" y="159.5" transform="rotate(-90 210.6 159.5)">1</text>
<text x="34.5" y="164.8">2</text>
<text x="210.6" y="167.1" transform="rotate(-90 210.6 167.1)">2</text>
<text x="30.2" y="169.6" transform="rotate(-90 30.2 169.6)">1</text>
<text x="130.7" y="176.3">1</text>
<text x="130.7" y="178.8">3</text>
<text x="139.6" y="176.3">2</text>
<text x="139.6" y="178.8">4</text>
<text x="130.7" y="181.4">5</text>
<text x="130.7" y="183.9">7</text>
<text x="139.6" y="181.4">6</text>
<text x="139.6" y="183.9">8</text>
<text x="130.1" y="189">11</text>
<text x="130.1" y="191.5">13</text>
<text x="130.7" y="186.4">9</text>
<text x="139" y="186.4">10</text>
<text x="139" y="189">12</text>
<text x="139" y="191.5">14</text>
</g>
<g font-size="1.8" fill="#0f0f0f">
<text x="124.2" y="14.7" transform="rotate(-90 124.2 14.7)">1</text>
<text x="124.5" y="14.9">GATE</text>
<text x="124.2" y="31.2" transform="rotate(-90 124.2 31.2)">1</text>
<text x="124.5" y="31.4">GATE</text>
<text x="48.3" y="41.6">VIN</text>
<text x="138.4" y="41.6">SW</text>
<text x="116.8" y="87.3">PWM Out</text>
<text x="24.1" y="100">BAT_UNFUSED</text>
<text x="130.8" y="98.7">VIN</text>
<text x="86.4" y="103.8">EA1-</text>
<text x="62.2" y="112.7">EA1-</text>
<text x="105.4" y="111.4">EA1+</text>
<text x="105.4" y="114">EA2+</text>
<text x="105.4" y="108.9">EA1-</text>
<text x="189.2" y="110.1">EA2-</text>
<text x="19" y="116.5">EA1+</text>
<text x="105.4" y="119">FB</text>
<text x="105.4" y="116.5">EA2-</text>
<text x="154.9" y="117.8">PWM Out</text>
<text x="86.4" y="124.1">FB</text>
<text x="105.4" y="121.6">5VRef</text>
<text x="105.4" y="124.1">VPOut</text>
<text x="109.1" y="122.8">R6</text>
<text x="105.4" y="131.7">CT</text>
<text x="105.4" y="129.2">RT</text>
<text x="245.1" y="127.9">VIN</text>
<text x="147.3" y="134.3">RT</text>
<text x="156.2" y="134.3">CT</text>
<text x="182.9" y="138.1">EA2+</text>
<text x="30.5" y="148.2">5VRef</text>
<text x="222.2" y="164.8">SOLAR 15V</text>
<text x="21.6" y="169.8">VPOut</text>
<text x="142.2" y="181.3">EA2+</text>
<text x="118.8" y="186.3">SolarSense</text>
</g>
<g font-size="1.8" fill="#0000c2">
<text x="235.8" y="16.1">Battery/Power</text>
<text x="250.7" y="16.1">Holes</text>
<text x="162.6" y="21.2">Buck</text>
<text x="168.3" y="21.2">Converter</text>
<text x="49.6" y="97.1">Voltage</text>
<text x="57.8" y="97.1">Sensing</text>
<text x="66.3" y="97.1">Circuit</text>
<text x="69.5" y="100.9">Feedback</text>
<text x="79.5" y="100.9">Loop</text>
<text x="154.6" y="97.1">TL494</text>
<text x="184.2" y="96.4">Current</text>
<text x="192.4" y="96.4">Sensing</text>
<text x="200.9" y="96.4">Circuit</text>
<text x="26.3" y="143.6">Voltage</text>
<text x="34.5" y="143.6">Protection</text>
<text x="45.4" y="143.6">Circuit</text>
<text x="52.8" y="143.6">(VP)</text>
<text x="93.4" y="162.9">Header</text>
<text x="101.2" y="162.9">Connection</text>
<text x="112.9" y="162.9">(MCU</text>
<text x="119" y="162.9">Input)</text>
<text x="125.7" y="162.9">and</text>
<text x="130.4" y="162.9">Test</text>
<text x="135.3" y="162.9">Points</text>
</g>
<text font-size="1.8" fill="#009600" x="185.4" y="41.6">BAT_UNFUSED</text>
<g font-size="1.1" fill="#006464">
<text x="24" y="43" transform="rotate(-90 24 43)">PMEG045V150EPD</text>
<text x="150" y="44.8">PMEG045V150EPD</text>
<text x="159.4" y="46.6">PMEG045V150EPD</text>
<text x="24" y="48.1" transform="rotate(-90 24 48.1)">PMEG045V150EPDPMEG045V150EPD</text>
<text x="24" y="48.1" transform="rotate(-90 24 48.1)">PMEG045V150EPD</text>
<text x="172.1" y="53.7">D11</text>
<text x="123.1" y="55.2" transform="rotate(-90 123.1 55.2)">D16</text>
<text x="165.8" y="55.2">SZSMF4L15CAT3G</text>
<text x="217.1" y="57.7">D12</text>
<text x="22.7" y="62.1" transform="rotate(-90 22.7 62.1)">PMEG045V150EPD</text>
<text x="124.3" y="62.1" transform="rotate(-90 124.3 62.1)">SMAZ15Z-13-F</text>
<text x="217.1" y="60.3">LED</text>
<text x="220.2" y="60.3">Green</text>
<text x="22.7" y="67.2" transform="rotate(-90 22.7 67.2)">PMEG045V150EPDPMEG045V150EPD</text>
<text x="22.7" y="67.2" transform="rotate(-90 22.7 67.2)">PMEG045V150EPD</text>
<text x="138.6" y="70">PMEG045V150EPD</text>
<text x="152.8" y="67.9">PMEG045V150EPD</text>
</g>
</svg>
